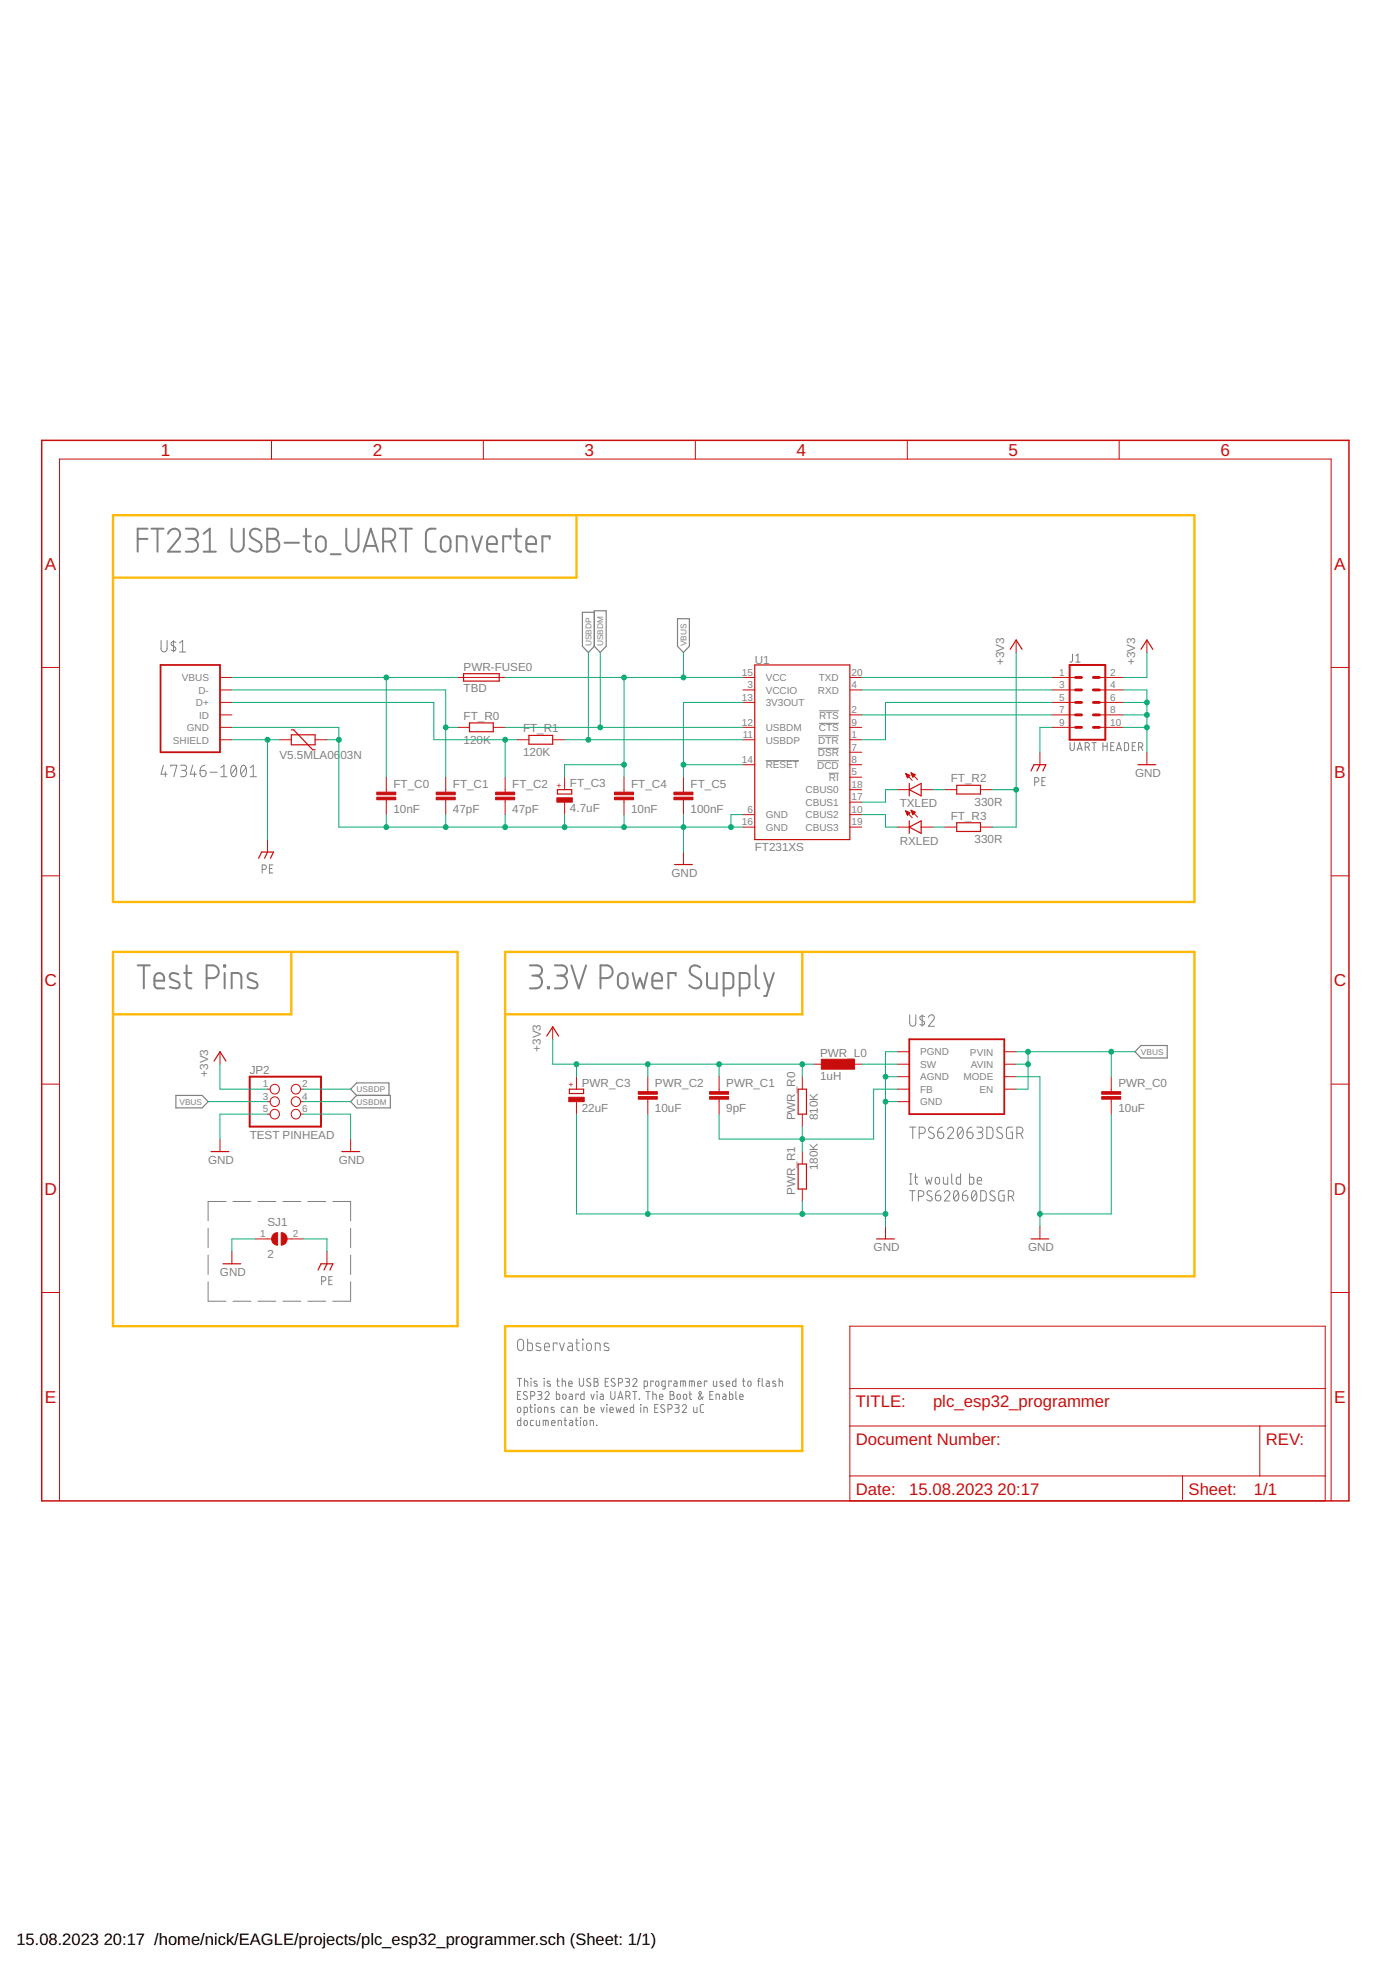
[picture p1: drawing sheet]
<svg xmlns="http://www.w3.org/2000/svg" width="297mm" height="420mm" viewBox="0 0 297 420" stroke-linecap="round" stroke-linejoin="round" font-family="sans-serif">
<g fill="none" stroke="#808080" stroke-width=".21">
<path d="M34.4 136.9v1.7a.65 .65 0 0 0 .7 .7 .65 .65 0 0 0 .6-.7v-1.7M37.1 136.9v2.4M37.6 137.3a.54 .54 0 0 0-.7-.2 .54 .54 0 0 0-.3 .7l.8 .5 .2 .4-.3 .4-.7-.2M38.4 137.4l.6-.5v2.4M38.4 139.3h1.3M229.2 139.8v1.5l-.5 .2M174.8 159.9h4.5M174.9 157.2h4.4M175 154.6h4.3M175 151.9h4.3M228.7 158.7v1.3a.46 .46 0 0 0 .4 .4 .46 .46 0 0 0 .5-.4v-1.3M229.9 141.5h.9"/>
<path d="M229.9 140.2l.5-.4v1.7M230.3 160h.8M231.9 159.7h.4a.48 .48 0 0 0 .5-.5 .48 .48 0 0 0-.5-.5h-.4v1.7M232.5 159.7l.3 .7M233.3 158.7h1M233.8 158.7v1.7M235.7 158.7v1.7M235.7 159.5h.9M236.6 158.7v1.7M237.4 159.5h.5M238.1 158.7h-.7v1.7h.7M238.7 160h.8"/>
<path d="M240.3 158.7h.6l.3 .3v1.1l-.3 .3h-.6zM242 159.5h.5M242.7 158.7h-.7v1.7h.7M243.3 159.7h.5a.48 .48 0 0 0 .4-.5 .48 .48 0 0 0-.4-.5h-.5v1.7M243.9 159.7l.3 .7M34.9 163.5l-.5 2h1.3M35.3 164.9v1.1M36.5 163.8v-.3h1.3l-.7 2.5M38.6 163.5h.8a.55 .55 0 0 1 .5 .6 .55 .55 0 0 1-.5 .5h-.6M39.2 164.6a.68 .68 0 0 1 .7 .7 .68 .68 0 0 1-.7 .7h-.6M41.2 163.5l-.5 2h1.3M41.6 164.9v1.1"/>
<path d="M42.8 164.6h.7a.67 .67 0 0 1 .6 .8 .67 .67 0 0 1-.7 .6 .67 .67 0 0 1-.6-.7zM43.8 163.5l-.7 .4-.3 .7M44.9 165h1.5M47.2 166h1.3M47.2 164.1l.7-.6v2.5M49.6 163.7a.53 .53 0 0 1 .6-.1 .53 .53 0 0 1 .3 .6 1.42 1.42 0 0 1-.5 1.8 1.49 1.49 0 0 1-.4-2.3zM50.5 164.1l-1.1 1.4M51.6 163.7a.55 .55 0 0 1 .7-.1 .55 .55 0 0 1 .3 .6 1.4 1.4 0 0 1-.6 1.8 1.54 1.54 0 0 1-.4-2.3zM52.6 164.1l-1.1 1.4M53.5 166h1.3M53.5 164.1l.6-.6v2.5M163.6 162.6h7.2"/>
<path d="M174.6 162.6h4.7M177.1 165.2h2.2M221.1 167.1h.5a.48 .48 0 0 0 .4-.4 .48 .48 0 0 0-.4-.5h-.5v1.7M222.7 166.9h.5M223.4 166.2h-.7v1.7h.7M230.2 160.4l.5-1.7 .6 1.7M238.6 160.4l.5-1.7 .5 1.7M56 185.8h.5a.48 .48 0 0 0 .4-.5 .48 .48 0 0 0-.4-.5h-.5v1.8M57.6 185.6h.5M58.3 184.8h-.7v1.8h.7M194.4 216.9v1.8a.66 .66 0 0 0 .7 .6 .66 .66 0 0 0 .6-.6v-1.8M197.1 216.9v2.4"/>
<path d="M197.6 217.3a.54 .54 0 0 0-.7-.2 .54 .54 0 0 0-.3 .7l.9 .6a.54 .54 0 0 1-.2 .7 .54 .54 0 0 1-.7-.2M198.4 217.4a.65 .65 0 0 1 .9-.5 .65 .65 0 0 1 .2 1.1l-1.1 1.3h1.3M48.3 256.8h-3.8v4.1M49.8 256.8h3.8M55.1 256.8h3.8M60.5 256.8h3.8M65.8 256.8h3.8M71.1 256.8h3.8v4.1M194.4 253.1h.5M194.4 250.9h.5M194.4 254.5h1.2M194.4 240.9h1.3"/>
<path d="M194.6 250.9v2.2M195 254.5v2.2M195.1 240.9v2.4M195.4 251.6h.7M195.6 250.9v1.8l.1 .3 .4 .1M196.3 255.7h.5a.61 .61 0 0 0 .6-.6 .61 .61 0 0 0-.6-.6h-.5v2.2M196.4 242.2h.7a.68 .68 0 0 0 .6-.6 .68 .68 0 0 0-.6-.7h-.7v2.4M197.8 251.6l.3 1.5 .4-1 .3 1 .4-1.5M199.1 254.6a.54 .54 0 0 0-.8 0 .54 .54 0 0 0 0 .8l.7 .4a.54 .54 0 0 1 .1 .8 .54 .54 0 0 1-.9-.1l-.2-.1M199.5 241.1a.6 .6 0 0 0-.9-.1 .6 .6 0 0 0 .1 .9l.7 .4a.6 .6 0 0 1 .1 .9 .6 .6 0 0 1-.9 0l-.2-.2M199.9 255.4h.7a.6 .6 0 0 1 .5 .7 .6 .6 0 0 1-.6 .5 .6 .6 0 0 1-.6-.5zM200 251.7l.3-.1a.85 .85 0 0 1 .2 1.4h-.3l-.3-.2v-.7z"/>
<path d="M200.4 242h.8a.67 .67 0 0 1 .5 .7 .67 .67 0 0 1-.7 .6 .67 .67 0 0 1-.6-.7zM200.8 254.5l-.6 .2-.3 .7M201.4 240.9l-.7 .3-.3 .8M201.6 251.6v1.2l.3 .3h.6v-1.5M201.8 255a.59 .59 0 0 1 .9-.5 .59 .59 0 0 1 .1 .9l-1 1.3h1.2M202.5 241.4a.65 .65 0 0 1 .9-.5 .65 .65 0 0 1 .2 1.1l-1.1 1.3h1.3M203.4 250.9v1.8l.1 .3 .2 .1M204 254.6l.2-.1a.92 .92 0 0 1 .7 1.3l-.1 .3a.51 .51 0 0 1-.5 .6 .51 .51 0 0 1-.5-.6v-.8zM204.8 255l-.9 1.2M204.8 241.1a.55 .55 0 0 1 .7-.2 .55 .55 0 0 1 .3 .6 1.44 1.44 0 0 1-.6 1.8 1.53 1.53 0 0 1-.4-2.2zM205.3 250.9v2.2l-.7-.1-.3-.3 .1-.9 .3-.2h.6M205.7 255.4h.7a.6 .6 0 0 1 .5 .7 .6 .6 0 0 1-.6 .5 .6 .6 0 0 1-.6-.5z"/>
<path d="M205.7 241.4l-1 1.4M206.6 254.5l-.6 .2-.3 .7M206.7 242h.7a.66 .66 0 0 1 .6 .7 .66 .66 0 0 1-.7 .6 .66 .66 0 0 1-.6-.7zM207.2 250.9v2.2l.7-.1 .2-.3v-.9l-.3-.2h-.6M207.7 240.9l-.8 .3-.2 .8M207.9 254.6l.1-.1a.94 .94 0 0 1 .7 1.3v.3a.51 .51 0 0 1-.5 .6 .51 .51 0 0 1-.5-.6l-.1-.8zM208.6 255l-.9 1.2M208.7 240.9h.8a.54 .54 0 0 1 .5 .5 .54 .54 0 0 1-.5 .6h-.5M208.8 252.3h1a.49 .49 0 0 0-.4-.7 .49 .49 0 0 0-.6 .5l.1 .9 .9 .1M209.4 242a.69 .69 0 0 1 .6 .6 .69 .69 0 0 1-.6 .7h-.7M209.6 254.5h.7l.4 .4 .1 1.2-.5 .5-.7 .1zM210.9 240.9h.9l.4 .4v1.5l-.4 .5h-.9z"/>
<path d="M212.6 254.6a.54 .54 0 0 0-.9-.1 .54 .54 0 0 0 .1 .9l.6 .4a.54 .54 0 0 1 .1 .8 .54 .54 0 0 1-.8-.1l-.2-.1M214.1 241.1a.6 .6 0 0 0-.9-.1 .6 .6 0 0 0 .1 .9l.7 .4a.6 .6 0 0 1 .1 .9 .6 .6 0 0 1-.9 0l-.2-.2M214.6 254.5h-.9l-.2 .3-.1 1.4 .3 .4 .9 .1v-1.3h-.4M215.5 255.7h.6a.61 .61 0 0 0 .6-.6 .61 .61 0 0 0-.6-.6h-.6v2.2M216.2 255.7l.4 1M216.4 240.9h-.8a.51 .51 0 0 0-.5 .5v1.4l.2 .4 1.1 .1v-1.3h-.4M217.3 242.2h.7a.68 .68 0 0 0 .6-.6 .68 .68 0 0 0-.6-.7h-.7v2.4M218.1 242.2l.5 1.1M44.5 262.5v4.1M44.5 268.2v4.2M44.5 273.9v4.2h3.8M49.8 278.1h3.8"/>
<path d="M55.1 278.1h3.8M60.5 278.1h3.8M65.8 278.1h3.8M68.7 273.8h.5a.48 .48 0 0 0 .4-.5 .48 .48 0 0 0-.4-.5h-.5v1.8M70.3 273.6h.5M71 272.8h-.7v1.8h.7M74.9 273.9v4.2h-3.8M74.9 262.5v4.1M74.9 268.2v4.2M110.6 294.6h.9M110.6 298.1h.5M110.7 286.5a.64 .64 0 0 1 .8-.3 .64 .64 0 0 1 .4 .7v1.1a.65 .65 0 0 1-.7 .6 .65 .65 0 0 1-.6-.6z"/>
<path d="M111 294.6v1.7M111.3 297.4h-.7v1.7h.7M112.1 295.1l.7 .2v1M112.1 294.6v1.7M112.6 297.5a.42 .42 0 0 0-.6 0 .42 .42 0 0 0 0 .6l.5 .3a.45 .45 0 0 1 0 .7 .45 .45 0 0 1-.7-.2M112.8 286.2v2.4h.7l.3-.4-.1-.9-.2-.3h-.7M113.4 298.3h.5a.48 .48 0 0 0 .4-.5 .48 .48 0 0 0-.4-.4h-.5v1.7M113.4 294.6l.1 .1zM113.5 295.1v1.2M114.7 295.2h-.5l-.1 .2 .7 .5v.2l-.2 .2-.5-.1M114.9 297.4h.5a.38 .38 0 0 1 .4 .4 .38 .38 0 0 1-.4 .3h-.3M115.3 298.1a.48 .48 0 0 1 .5 .5 .48 .48 0 0 1-.5 .5h-.4"/>
<path d="M115.5 287.1l-.6-.1-.4 .3 .1 .3 .9 .5v.4a.82 .82 0 0 1-.9 0M116.2 294.6l.1 .1zM116.3 295.1v1.2M116.4 287.8h1a.55 .55 0 0 0-.3-.8 .55 .55 0 0 0-.7 .6l.1 .9 .9 .1M116.5 297.8a.45 .45 0 0 1 .6-.4 .45 .45 0 0 1 .1 .7l-.7 1h.8M117.5 295.2h-.5l-.1 .2 .7 .5v.2l-.2 .2-.5-.1M118.9 297.4v1.7l.6-.1 .1-.2-.1-.8-.6-.1M119 295.1h.5M119 287.3v-.3h-.8v1.6M119.1 294.6l.1 1.5 .3 .2M119.6 287l.5 1.6 .5-1.6M120.1 295.1l.7 .2 .1 1"/>
<path d="M120.1 294.6v1.7M120.4 298h.5l.1 .7a.36 .36 0 0 1-.4 .4 .36 .36 0 0 1-.4-.4zM121.4 287h.7l.2 .4v1.2h-.5a.48 .48 0 0 1-.5-.4 .48 .48 0 0 1 .5-.5h.5M121.5 295.7h.8a.39 .39 0 0 0-.3-.5 .39 .39 0 0 0-.5 .3l.1 .7 .7 .1M121.7 297.9l.5 .1 .1 .2v.9l-.5-.1-.2-.2 .1-.3 .6-.1M123 287h.8M123.3 286.2v2l.1 .3 .4 .1M123.6 298.1v-.2h-.5v1.2M123.8 294.6v1.2a.46 .46 0 0 0 .5 .5 .46 .46 0 0 0 .4-.5v-1.2M124.5 286.2l.1 .1zM124.5 287v1.6M124.8 297.4v1.7h-.6l-.1-.3 .1-.8 .6-.1"/>
<path d="M125.5 287.2l.4-.2a.93 .93 0 0 1 0 1.6h-.3l-.2-.3zM126.2 294.7a.42 .42 0 0 0-.7 0 .42 .42 0 0 0 .1 .6l.5 .3a.44 .44 0 0 1-.1 .7 .44 .44 0 0 1-.6-.3M126.3 297.9l.3 1.2 .4-1.2M127 294.6h.4a.38 .38 0 0 1 .4 .4 .38 .38 0 0 1-.4 .3 .48 .48 0 0 1 .4 .5 .48 .48 0 0 1-.4 .5h-.4zM127 295.3h.4M127.2 288.6v-1.6h.8l.2 .3v1.3M127.6 297.4v.1zM127.6 297.9v1.2M128.3 297.9l.5 .1 .1 .2v.9l-.5-.1-.2-.2 .1-.3 .6-.1M129.3 295.3h.6M130 287.1h-.7l-.2 .4 1 .6v.4l-.3 .1-.7-.1M130 294.6h-.7v1.7h.7"/>
<path d="M130.5 297.4v1.2a.46 .46 0 0 0 .5 .5 .46 .46 0 0 0 .4-.5v-1.2M131.4 294.7a.41 .41 0 0 0-.7 0 .41 .41 0 0 0 .1 .6l.5 .3a.45 .45 0 0 1 0 .7 .45 .45 0 0 1-.7-.3M132 299.1l.6-1.7 .5 1.7M132.2 295.5h.4a.48 .48 0 0 0 .5-.4 .48 .48 0 0 0-.5-.5h-.4v1.7M132.2 298.7h.8M133.6 294.6h.6a.38 .38 0 0 1 .4 .4 .38 .38 0 0 1-.4 .3h-.4M133.8 298.3h.4a.48 .48 0 0 0 .5-.5 .48 .48 0 0 0-.5-.4h-.4v1.7M134.1 295.3a.48 .48 0 0 1 .5 .5 .48 .48 0 0 1-.5 .5h-.5M134.3 298.3l.4 .8M135.2 295a.46 .46 0 0 1 .7-.4 .46 .46 0 0 1 .1 .7l-.8 1h.9M135.2 297.4h.9M135.7 297.4v1.7"/>
<path d="M136.6 299l.1 .1zM137.6 296.3l.7-.1 .1-.8-.2-.2-.6-.1v1.7M138 297.4h.9M138.5 297.4v1.7M139.5 297.9l.7 .2 .1 1M139.5 297.4v1.7M139.6 295.3v-.2h-.5v1.2M140.2 295.3h.5l.1 .6a.36 .36 0 0 1-.3 .4 .36 .36 0 0 1-.4-.4zM140.9 298.5h.7a.38 .38 0 0 0-.2-.5 .38 .38 0 0 0-.5 .3l.1 .7 .6 .1M142.2 296.3h-.6l-.1-.2-.1-.7 .2-.2 .6-.1v1.5l-.2 .2h-.5M143.2 297.4h.5a.38 .38 0 0 1 .3 .4 .38 .38 0 0 1-.3 .3 .48 .48 0 0 1 .4 .5 .48 .48 0 0 1-.4 .5h-.5zM143.2 298.1h.5"/>
<path d="M143.5 295.3v-.2h-.6v1.2M144 295.1l.5 .1 .2 .2v.9l-.6-.1-.1-.2v-.3l.7-.1M144.8 298h.4a.66 .66 0 0 1-.2 1.1l-.3-.2zM145.4 296.3v-1.2l1 .1 .1 1.1M146 295.1v1.2M146.1 298h.4a.66 .66 0 0 1-.1 1.1l-.4-.2zM147.3 297.9h.5M147.3 296.3v-1.2l1 .1 .1 1.1M147.4 297.4v1.5l.4 .2M147.8 295.1v1.2M149.1 295.7h.7a.39 .39 0 0 0-.2-.5 .39 .39 0 0 0-.5 .3l.1 .7 .6 .1M150.3 298.5l-.7 .5a.27 .27 0 0 1-.3 0 .27 .27 0 0 1 0-.3l.5-.9a.27 .27 0 0 0-.2-.4 .27 .27 0 0 0-.2 .4l.8 1.3"/>
<path d="M151.1 295.3v-.2h-.6v1.2M151.7 298.1h.5M152.4 297.4h-.7v1.7h.7M152.4 295.1l.1 1 .2 .2h.5v-1.2M153 299.1v-1.2l.7 .2v1M154.5 295.2h-.6l-.1 .2 .7 .5 .1 .2-.3 .2-.5-.1M154.5 297.9l.5 .1 .1 .2v.9l-.5-.1-.2-.2 .1-.3 .6-.1M155.2 295.7h.7a.39 .39 0 0 0-.2-.5 .39 .39 0 0 0-.5 .3l.1 .7 .6 .1M155.9 297.4v1.7l.6-.1 .1-.2v-.7l-.2-.1-.5-.1M157.2 297.4v1.4l.3 .3M157.3 294.6v1.7h-.6l-.2-.3 .1-.7 .1-.1 .6-.1M158.1 298.5h.7a.38 .38 0 0 0-.2-.5 .38 .38 0 0 0-.5 .3v.7l.7 .1"/>
<path d="M158.7 295.1h.5M158.9 294.6v1.5l.3 .2M159.9 295.3l.4-.1a.66 .66 0 0 1-.2 1.1l-.3-.3zM161.9 295.1h.5M162.4 294.6l-.3 .1v1.6M162.9 294.6v1.4l.3 .3M163.8 295.1l.5 .1 .1 1.1-.7-.1v-.5l.7-.1M165.7 295.2h-.5l-.1 .2 .7 .5v.2l-.2 .2-.5-.1M166.5 295.1l.7 .2v1M166.5 294.6v1.7M110.7 300.9l.2-.2 .3 .2 .1 .6a.36 .36 0 0 1-.4 .4 .36 .36 0 0 1-.3-.4zM111.3 303v1.7h-.6l-.1-.3v-.7l.1-.1h.6"/>
<path d="M112 301.9h.5l.2-.2v-.7l-.1-.2-.6-.1v1.8M112.1 303.7l.3-.1a.63 .63 0 0 1 .1 1.1h-.3l-.2-.3zM113.2 300.7h.5M113.4 300.2v1.5l.3 .2M114 303.6h-.5l-.2 .2 .1 .8 .6 .1M114.3 300.2l.1 .1zM114.3 300.7v1.2M114.6 303.6v.9l.3 .2h.4v-1.1M115.1 300.9l.2-.2 .3 .2 .1 .6a.36 .36 0 0 1-.4 .4 .36 .36 0 0 1-.3-.4zM116.1 304.7v-1.1h1l.1 1.1M116.4 301.9v-1.2l.6 .2 .1 1M116.6 303.6v1.1"/>
<path d="M117.9 304.1h.7a.38 .38 0 0 0-.3-.5 .38 .38 0 0 0-.4 .3v.7l.7 .1M118.4 300.8l-.4-.1-.2 .3 .6 .5 .1 .3-.2 .1-.5-.1M119.3 304.7v-1.1l.7 .1v1M120.6 303.6h.5M120.6 300.7l-.5 .1-.1 .2v.7l.6 .2M120.7 303l.1 1.5 .3 .2M121.2 300.7l.5 .1 .2 .2v.9h-.6l-.2-.3 .1-.3 .7-.1M121.8 303.6h.4l.2 .2v.9h-.5l-.2-.3v-.3l.7-.1M122.6 301.9v-1.2l.7 .2v1M123 303.6h.5M123.1 303v1.5l.4 .2M124 303l.1 .1z"/>
<path d="M124.1 303.6v1.1M124.8 303.7l.3-.1a.64 .64 0 0 1 .1 1.1h-.3l-.2-.3zM124.9 300.2v1.7l.6-.1 .1-.9-.1-.1-.6-.1M126.1 304.7v-1.1l.7 .1v1M126.3 301.3h.7a.38 .38 0 0 0-.3-.5 .38 .38 0 0 0-.4 .3v.7l.7 .1M127.5 304.6l.1 .1zM128.4 300.7l.4 1.2 .3-1.2M129.6 300.2l.1 .1zM129.7 300.7v1.2M130.3 301.3h.7a.38 .38 0 0 0-.2-.5 .38 .38 0 0 0-.5 .3l.1 .7 .6 .1M131.6 300.7l.3 1.2 .3-.8 .3 .8 .2-1.2M133.3 301.3h.7a.38 .38 0 0 0-.2-.5 .38 .38 0 0 0-.5 .3l.1 .7 .6 .1"/>
<path d="M135.4 300.2v1.7h-.5l-.2-.3v-.7l.2-.1 .5-.1M136.9 300.2l.1 .1zM136.9 300.7v1.2M137.6 301.9v-1.2l.7 .2v1M139.9 300.9h.6M140.6 300.2h-.7v1.7h.7M142 300.3l-.4-.1-.4 .3 .1 .3 .6 .4a.45 .45 0 0 1-.1 .7 .45 .45 0 0 1-.6-.3M142.7 301.1h.5a.48 .48 0 0 0 .5-.5 .48 .48 0 0 0-.5-.4h-.5v1.7M144.2 300.2h.6a.38 .38 0 0 1 .3 .3 .38 .38 0 0 1-.3 .4h-.4M144.7 300.9a.48 .48 0 0 1 .4 .5 .48 .48 0 0 1-.4 .5h-.5M145.8 300.5a.46 .46 0 0 1 .6-.3 .46 .46 0 0 1 .2 .7l-.8 1h.9M148.2 300.7l.1 1 .2 .2h.4v-1.2"/>
<path d="M150.4 300.2h-.5l-.3 .3 .1 1.1 .2 .3h.5"/>
</g>
<g fill="none" stroke="#808080" stroke-width=".42">
<path d="M29.4 115.2h2.1M31.5 113h-2.1v4.9M32.4 113h2.5M33.7 113v4.9M35.9 114.1a1.31 1.31 0 0 1 1.9-1 1.31 1.31 0 0 1 .3 2.1l-2.2 2.7h2.6M39.7 113h1.6a1.09 1.09 0 0 1 1 1.1 1.09 1.09 0 0 1-1 1.1h-1.1M41 115.2a1.37 1.37 0 0 1 1.3 1.3 1.37 1.37 0 0 1-1.3 1.4h-1.3M43.5 117.9h2.6M43.5 114.1l1.3-1.1v4.9M49.5 113v3.5a1.3 1.3 0 0 0 1.3 1.4 1.3 1.3 0 0 0 1.3-1.4v-3.5M55.6 113.4a1.24 1.24 0 0 0-1.4-.4 1.24 1.24 0 0 0-.7 1.4l.5 .6 1.4 .8a1.13 1.13 0 0 1 .3 1.6 1.13 1.13 0 0 1-1.5 .4l-.9-.6M57.1 113h1.3a1.09 1.09 0 0 1 1 1.1 1.09 1.09 0 0 1-1 1.1 1.37 1.37 0 0 1 1.3 1.3 1.37 1.37 0 0 1-1.3 1.4h-1.3z"/>
<path d="M57.1 115.2h1.3M60.8 116h3.1M64.9 114.6h1.5M65.4 113v4.3l.4 .5 .6 .1M67.8 114.9a1.04 1.04 0 0 1 1.2-.2 1.04 1.04 0 0 1 .6 1 2.03 2.03 0 0 1-.3 1.9 1.03 1.03 0 0 1-1.2 .2 1.03 1.03 0 0 1-.6-1 1.97 1.97 0 0 1 .3-1.9zM70.7 118.4h2.1M74 113v3.5a1.3 1.3 0 0 0 1.3 1.4 1.3 1.3 0 0 0 1.3-1.4v-3.5M77.7 117.9l1.5-4.9 1.6 4.9M78.1 116.7h2.3M81.9 115.7a2.42 2.42 0 0 0 2.1-.3 1.38 1.38 0 0 0 .4-1.5 1.38 1.38 0 0 0-1.2-.9h-1.3v4.9M83.4 115.7l1.1 2.2M85.4 113h2.6"/>
<path d="M86.7 113v4.9M93.1 113a1.88 1.88 0 0 0-1.8 .3l-.3 .8v2.7l.3 .8a1.88 1.88 0 0 0 1.8 .3M94.5 114.9a1.03 1.03 0 0 1 1.2-.2 1.03 1.03 0 0 1 .6 1 1.97 1.97 0 0 1-.3 1.9 1.04 1.04 0 0 1-1.2 .2 1.04 1.04 0 0 1-.6-1 2.03 2.03 0 0 1 .3-1.9zM97.6 117.9v-3.3h1.3l.6 .3 .2 .5v2.5M100.9 114.6l1.1 3.3 1-3.3M104.1 116.3h2.1a1.15 1.15 0 0 0-.3-1.3 1.15 1.15 0 0 0-1.3-.2l-.5 .6 .1 2.1 .5 .4h1.5M109.1 115.2v-.6h-1.6v3.3M109.8 114.6h1.6M110.3 113l.1 4.3 .3 .5 .7 .1M112.5 116.3h2.1a1.15 1.15 0 0 0-.3-1.3 1.15 1.15 0 0 0-1.3-.2l-.5 .6 .1 2.1 .5 .4h1.5M117.5 115.2v-.6h-1.6v3.3M29.4 206.3h2.6"/>
<path d="M30.7 206.3v4.9M33 209.6h2.1a1.13 1.13 0 0 0-.4-1.4 1.13 1.13 0 0 0-1.4 .1l-.3 .7 .1 1.8 .5 .4h1.5M38.1 208.2l-.4-.1a.9 .9 0 0 0-.9-.2 .9 .9 0 0 0-.5 .9l.4 .5 1.3 .6a.7 .7 0 0 1 .4 .7 .7 .7 0 0 1-.7 .6l-1.4-.3M39.3 207.9h1.6M39.9 206.3v4.3l.4 .5 .6 .1M44.2 209a2.42 2.42 0 0 0 2.1-.3 1.38 1.38 0 0 0 .4-1.5 1.38 1.38 0 0 0-1.3-.9h-1.2v4.9M47.9 206.3h.2v.3h-.2zM48 207.9v3.3M49.5 211.2v-3.3h1.3l.7 .5 .1 2.8M54.7 208.2l-.3-.1a.9 .9 0 0 0-1-.2 .9 .9 0 0 0-.5 .9l.4 .5 1.3 .6a.7 .7 0 0 1 .4 .7 .7 .7 0 0 1-.6 .6l-1.5-.3M113.2 206.3h1.6a1.09 1.09 0 0 1 1 1.1 1.09 1.09 0 0 1-1 1.1h-1.1M114.5 208.5a1.37 1.37 0 0 1 1.3 1.4 1.37 1.37 0 0 1-1.3 1.3h-1.3"/>
<path d="M117.1 210.9h.2v.3h-.2zM118.6 206.3h1.5a1.09 1.09 0 0 1 1.1 1.1 1.09 1.09 0 0 1-1.1 1.1h-1M119.9 208.5a1.37 1.37 0 0 1 1.3 1.4 1.37 1.37 0 0 1-1.3 1.3h-1.3M122.1 206.3l1.6 4.9 1.5-4.9M128.3 209a2.42 2.42 0 0 0 2.2-.3 1.38 1.38 0 0 0 .4-1.5 1.38 1.38 0 0 0-1.3-.9h-1.3v4.9M132.3 208.3a1.04 1.04 0 0 1 1.2-.3 1.04 1.04 0 0 1 .6 1 2.17 2.17 0 0 1-.3 1.9 1.04 1.04 0 0 1-1.1 .2 1.04 1.04 0 0 1-.7-1 2.25 2.25 0 0 1 .3-1.8zM135.2 207.9l.8 3.3 .8-2.2 .7 2.2 .8-3.3M139.4 209.6h2.1a1.13 1.13 0 0 0-.4-1.4 1.13 1.13 0 0 0-1.4 .1 2.55 2.55 0 0 0-.3 2.1l.1 .4 .5 .4h1.5M144.4 208.5v-.6h-1.6v3.3M149.6 206.7a1.24 1.24 0 0 0-1.5-.3 1.24 1.24 0 0 0-.7 1.3l.5 .7 1.5 .8a1.18 1.18 0 0 1 .2 1.7 1.18 1.18 0 0 1-1.8 .1l-.5-.5M151.1 207.9v2.7l.4 .5 .4 .1h1.3v-3.3M154.6 211.2h1.5l.5-.4 .1-2-.1-.4-.3-.3-1.7-.2v5"/>
<path d="M158.1 211.2h1.5l.4-.4 .1-2-.1-.4-.3-.3-1.6-.2v5M161.5 206.3v4.3l.2 .4 .6 .2M163.3 207.9l1 3.3M165.4 207.9l-1.6 5h-.5"/>
</g>
<path d="M127 130.5h2.5v7.6l-1.2 1.3-1.3-1.3zM127 130.9h-2.5v7.2l1.2 1.3 1.3-1.3M144.8 132.2h2.5v5.9l-1.3 1.3-1.2-1.3zM37.6 234.1h5.6l1.3 1.3-1.3 1.4h-5.6zM76.2 234.1h7.2v2.7h-7.2l-1.3-1.4zM76.2 234.1l-1.3-1.3 1.3-1.4h6.9v2.7M243.8 223.4h5.6v2.7h-5.6l-1.3-1.3z" fill="none" stroke="#808080" stroke-width=".25"/>
<path d="M8.9 94.1h279.4v226.7h-279.4z" fill="none" stroke="#c90d0c" stroke-width=".32"/>
<g fill="none" stroke="#c90d0c" stroke-width=".21">
<path d="M58 94.1v4M103.3 94.1v4M148.6 94.1v4M193.9 94.1v4M239.2 94.1v4M217.1 136.8v2.6M245.1 136.8v2.6M8.9 142.6h3.8M47 144.8h2.6M47 147.4h2.6M47 150.1h2.6M47 155.4h2.6"/>
<path d="M47 158.1h2.6M47 152.8h2.6M59.7 158.1h2.6M67.3 158.1h2.6M97.8 144.8h10.1M97.8 155.4h2.5M105.4 155.4h2.5M110.5 158.1h2.5M118.1 158.1h2.5M158.7 144.8h2.6M158.7 147.4h2.6M158.7 150.1h2.6"/>
<path d="M158.7 155.4h2.6M158.7 158.1h2.6M181.6 144.8h2.5M181.6 147.4h2.5M181.6 155.4h2.5M181.6 158.1h2.5M181.6 152.8h2.5M224.8 144.8h5M224.8 147.4h5M224.8 150.1h5M224.8 155.4h5M224.8 152.8h5"/>
<path d="M234.9 144.8h5.1M234.9 147.4h5.1M234.9 150.1h5.1M234.9 155.4h5.1M234.9 152.8h5.1M284.5 142.6h3.8M57.2 179.4v2.7M82.5 166.1v3.2M82.5 170.9v3.2M95.2 166.1v3.2M95.2 170.9v3.2M107.9 166.1v3.2"/>
<path d="M107.9 170.9v3.2M120.6 166.1v2.7M120.6 171.4v2.7M133.3 166.1v3.2M133.3 170.9v3.2M146 166.1v3.2M146 170.9v3.2M158.7 163.4h2.6M158.7 174.1h2.6M158.7 176.8h2.6M181.6 163.4h2.5M181.6 174.1h2.5"/>
<path d="M181.6 176.8h2.5M181.6 171.4h2.5M181.6 168.8h2.5M181.6 166.1h2.5M181.6 160.8h2.5M191.8 176.8h2.5M191.8 168.8h2.5M193.5 165.3l1.4 1.5M193.5 165.3l.9 .4M193.5 165.3l.4 .9 .5-.5M193.5 173.3l1.4 1.5M193.5 173.3h.1"/>
<path d="M193.5 173.3l.9 .4-.5 .5zM193.6 165.4h.1M193.6 165.5h.3M193.6 173.5h.3M193.7 165.6h.5M193.7 173.6h.5M193.7 173.7h.7M193.7 165.7h.7M193.8 165.9h.5M193.8 173.8h.5M193.8 174h.4M193.8 166h.4"/>
<path d="M193.9 174.1h.2M193.9 166.1h.1M193.9 174.2h.1M194.7 165.2l1.4 1.4M194.7 165.2l.9 .4-.5 .5zM194.7 173.2l1.4 1.4M194.7 173.2l.9 .4-.5 .5M194.7 173.2l.4 .9M194.7 173.2h.1M194.7 165.2h.1M194.8 165.4h.3M194.8 173.3h.3"/>
<path d="M194.8 173.5h.5M194.8 165.5h.6M194.9 165.6h.6M194.9 173.6h.7M194.9 165.7h.5M194.9 173.7h.5M194.9 173.8h.4M195 165.9h.3M195 166h.2M195 174h.2M195.1 174.1h.1M196.8 176.8h2.6"/>
<path d="M196.8 168.8h2.6M201.9 176.8h2.5M201.9 168.8h2.5M209.5 176.8h2.6M209.5 168.8h2.6M222.2 160.8v2.6M245.1 160.8v2.6M8.9 187.2h3.8M146 182.1v2.7M284.5 187.2h3.8M118.1 219.4v2.7M8.9 231.7h3.8"/>
<path d="M47 224.8v2.6M57.2 232.8h.5M57.2 235.4h.5M57.2 238.1h.5M64.2 232.8h.6M64.2 235.4h.6M64.2 238.1h.6M123.2 230.1v2.7M123.2 235.4v2.7M138.4 230.1v3.2M138.4 234.9v3.2M153.7 230.1v3.2"/>
<path d="M153.7 234.9v3.2M171.4 230.1v2.7M171.4 238.1v2.7M174 227.4h2.5M181.6 227.4h2.5M191.8 224.8h2.5M191.8 227.4h2.5M191.8 230.1h2.5M191.8 232.8h2.5M191.8 235.4h2.5M214.6 224.8h2.5M214.6 227.4h2.5"/>
<path d="M214.6 230.1h2.5M214.6 232.8h2.5M237.5 230.1v3.2M237.5 234.9v3.2M284.5 231.7h3.8M47 243.4v2.7M74.9 243.4v2.7M171.4 246.1v2.7M171.4 254.1v2.7M8.9 276.2h3.8M49.6 267.4v2.7M54.6 264.8h3.5"/>
<path d="M61.4 264.8h3.4M69.9 267.4v2.7M189.2 262.1v2.7M222.2 262.1v2.7M284.5 276.2h3.8M181.6 283.4h101.6v37.4h-101.6zM181.6 296.8h101.6M181.6 304.8h101.6M181.6 315.4h101.6M252.7 315.4v5.4M269.2 304.8v10.6M12.7 320.8v-222.7h271.8v222.7"/>
<circle cx="58.7" cy="235.4" r="1.01"/>
<circle cx="58.7" cy="232.8" r="1.01"/>
<circle cx="58.7" cy="238.1" r="1.01"/>
<circle cx="63.2" cy="235.4" r="1.01"/>
<circle cx="63.2" cy="232.8" r="1.01"/>
<circle cx="63.2" cy="238.1" r="1.01"/>
</g>
<g fill="none" stroke="#c90d0c" stroke-width=".25">
<path d="M215.9 138.8l1.2-2 1.3 2M243.8 138.8l1.3-2 1.3 2M62.3 157h5v2.2h-5zM62.3 156h.5l4 4.2h.5M99.1 144h7.6v1.6h-7.6zM100.3 154.5h5.1v1.9h-5.1zM113 157.2h5.1v1.8h-5.1zM161.3 142.1h20.3v37.3h-20.3zM119.1 168.8h3.1v.9h-3.1zM194.3 168.8l2.5-1.4v2.7zM194.3 167.4v2.7M194.3 175.4v2.7"/>
<path d="M194.3 176.8l2.5-1.4v2.7zM204.4 167.8h5.1v1.9h-5.1zM204.4 175.8h5.1v1.9h-5.1zM220.3 164.8l.7-1.4h2.5l-.6 1.4M222.2 163.4l-.6 1.4M243.2 163.4h3.8M55.3 183.4l.6-1.3h2.5l-.6 1.3M57.2 182.1l-.7 1.3M144.1 184.8h3.9M45.7 226.8l1.3-2 1.3 2M116.8 221.4l1.3-2 1.3 2M121.7 232.8h3v.9h-3z"/>
<path d="M170.6 232.8h1.7v5.3h-1.7zM45.1 246.1h3.8M73 246.1h3.8M170.6 248.8h1.7v5.3h-1.7zM47.6 270.1h3.9M68 271.4l.6-1.3h2.5l-.6 1.3M69.9 270.1l-.7 1.3M187.3 264.8h3.8M220.3 264.8h3.8"/>
</g>
<path d="M228.6 142.1h7.6v16h-7.6zM53.4 230.1h15.2v10.7h-15.2z" fill="none" stroke="#c90d0c" stroke-width=".42"/>
<path d="M229.8 150.1h1.3M229.8 152.8h1.3M229.8 155.4h1.3M229.8 144.8h1.3M229.8 147.4h1.3M233.7 150.1h1.2M233.7 152.8h1.2M233.7 155.4h1.2M233.7 144.8h1.2M233.7 147.4h1.2" fill="none" stroke="#c90d0c" stroke-width=".61"/>
<path d="M34.3 142.1h12.7v18.7h-12.7zM194.3 222.1h20.3v16h-20.3z" fill="none" stroke="#c90d0c" stroke-width=".38"/>
<g fill="#c90d0c" stroke="#c90d0c" stroke-width=".21">
<path d="M93.2 170.4h4.1v.5h-4.1z"/>
<path d="M93.2 169.3h4.1v.5h-4.1z"/>
<path d="M105.9 170.4h4.1v.5h-4.1z"/>
<path d="M105.9 169.3h4.1v.5h-4.1z"/>
<path d="M144 170.4h4.1v.5h-4.1z"/>
<path d="M144 169.3h4.1v.5h-4.1z"/>
<path d="M151.6 234.4h4.1v.5h-4.1z"/>
<path d="M151.6 233.3h4.1v.5h-4.1z"/>
<path d="M136.4 234.4h4.1v.5h-4.1z"/>
<path d="M136.4 233.3h4.1v.5h-4.1z"/>
<path d="M175.5 226.4h7.1v2.1h-7.1z"/>
<path d="M235.4 234.4h4.1v.5h-4.1z"/>
<path d="M235.4 233.3h4.1v.5h-4.1z"/>
<path d="M119 170.5h3.3v.9h-3.3z"/>
<path d="M80.5 170.4h4.1v.5h-4.1z"/>
<path d="M80.5 169.3h4.1v.5h-4.1z"/>
<path d="M121.5 234.5h3.3v.9h-3.3z"/>
<path d="M131.3 170.4h4.1v.5h-4.1z"/>
<path d="M131.3 169.3h4.1v.5h-4.1z"/>
</g>
<g fill="#c90d0c" stroke="#c90d0c" stroke-width=".21">
<path d="M60.1 263.4a1.34 1.34 0 0 1 1.3 1.4 1.34 1.34 0 0 1-1.3 1.3z" fill-rule="evenodd"/>
<path d="M58.4 263.9l.5-.4 .4-.1v2.7a1.36 1.36 0 0 1-1.2-.8 1.36 1.36 0 0 1 .3-1.4z" fill-rule="evenodd"/>
</g>
<g fill="none" stroke="#0dab76" stroke-width=".21">
<path d="M125.7 139.4v18.7M128.3 139.4v16M146 139.4v5.4M217.1 139.4v37.4h-5M245.1 139.4v5.4h-5.1M49.6 155.4h22.8v21.4h86.3M49.6 158.1h10.1M49.6 150.1h43.1v8h17.8M49.6 147.4h45.6v18.7M49.6 144.8h48.2M57.2 158.1v21.3M69.9 158.1h2.5"/>
<path d="M82.5 144.8v21.3M95.2 155.4h2.6M107.9 155.4h50.8M107.9 158.1v8M107.9 144.8h50.8M120.6 158.1h38.1M133.3 144.8v21.3M158.7 150.1h-12.7v16M184.1 147.4h40.7M184.1 152.8h40.7M184.1 144.8h40.7M224.8 155.4h-2.6v5.4"/>
<path d="M224.8 150.1h-35.6v8h-5.1M240 155.4h5.1M240 147.4h5.1v13.4M240 150.1h5.1M240 152.8h5.1M82.5 174.1v2.7M95.2 174.1v2.7M107.9 174.1v2.7M120.6 174.1v2.7M133.3 163.4h-12.7v2.7M133.3 174.1v2.7M146 174.1v8"/>
<path d="M146 163.4h12.7M158.7 174.1h-2.5v2.7M184.1 174.1h5.1v2.7h2.6M191.8 168.8h-2.6v2.6h-5.1M199.4 176.8h2.5M199.4 168.8h2.5M212.1 168.8h5M44.5 235.4h12.7M47 227.4v5.4h10.2M57.2 238.1h-10.2v5.3M64.8 235.4h10.1M64.8 232.8h10.1"/>
<path d="M64.8 238.1h10.1v5.3M118.1 222.1v5.3h55.9M123.2 227.4v2.7M123.2 238.1v21.3h66M138.4 227.4v2.7M138.4 238.1v21.3M153.7 227.4v2.7M171.4 227.4v2.7M184.1 227.4h7.7M189.2 235.4h2.6M189.2 230.1h2.6M191.8 232.8h-5.1v10.6h-33v-5.3"/>
<path d="M191.8 224.8h-2.6v37.3M217.1 224.8h25.4M217.1 230.1h5.1v32M217.1 227.4h2.6M219.7 224.8v8h-2.6M237.5 238.1v21.3h-15.3M237.5 224.8v5.3M171.4 240.8v5.3M171.4 256.8v2.6M54.6 264.8h-5v2.6M64.8 264.8h5.1v2.6"/>
</g>
<g fill="#0dab76" stroke="#0dab76" stroke-width=".21">
<circle cx="128.3" cy="155.4" r=".52"/>
<circle cx="125.7" cy="158.1" r=".52"/>
<circle cx="156.2" cy="176.8" r=".52"/>
<circle cx="146" cy="176.8" r=".52"/>
<circle cx="133.3" cy="176.8" r=".52"/>
<circle cx="120.6" cy="176.8" r=".52"/>
<circle cx="107.9" cy="176.8" r=".52"/>
<circle cx="95.2" cy="176.8" r=".52"/>
<circle cx="82.5" cy="176.8" r=".52"/>
<circle cx="72.4" cy="158.1" r=".52"/>
<circle cx="245.1" cy="150.1" r=".52"/>
<circle cx="245.1" cy="152.8" r=".52"/>
<circle cx="245.1" cy="155.4" r=".52"/>
<circle cx="138.4" cy="259.4" r=".52"/>
<circle cx="171.4" cy="259.4" r=".52"/>
<circle cx="189.2" cy="230.1" r=".52"/>
<circle cx="189.2" cy="259.4" r=".52"/>
<circle cx="189.2" cy="235.4" r=".52"/>
<circle cx="222.2" cy="259.4" r=".52"/>
<circle cx="107.9" cy="158.1" r=".52"/>
<circle cx="95.2" cy="155.4" r=".52"/>
<circle cx="82.5" cy="144.8" r=".52"/>
<circle cx="146" cy="163.4" r=".52"/>
<circle cx="153.7" cy="227.4" r=".52"/>
<circle cx="138.4" cy="227.4" r=".52"/>
<circle cx="171.4" cy="227.4" r=".52"/>
<circle cx="123.2" cy="227.4" r=".52"/>
<circle cx="217.1" cy="168.8" r=".52"/>
<circle cx="171.4" cy="243.4" r=".52"/>
<circle cx="146" cy="144.8" r=".52"/>
<circle cx="133.3" cy="144.8" r=".52"/>
<circle cx="133.3" cy="163.4" r=".52"/>
<circle cx="219.7" cy="227.4" r=".52"/>
<circle cx="219.7" cy="224.8" r=".52"/>
<circle cx="237.5" cy="224.8" r=".52"/>
<circle cx="57.2" cy="158.1" r=".52"/>
</g>
<path d="M24.2 110.1h231v82.7h-231zM123.2 110.1v13.3h-99M24.2 203.4h73.6v80h-73.6zM62.3 203.4v13.4h-38.1M107.9 203.4h147.3v69.4h-147.3zM171.4 203.4v13.4h-63.5M107.9 283.4h63.5v26.7h-63.5z" fill="none" stroke="#ffba08" stroke-width=".51"/>
<g font-size="3.7" fill="#c90d0c">
<text x="34.3" y="97.5">1</text>
<text x="79.6" y="97.5">2</text>
<text x="124.9" y="97.5">3</text>
<text x="170.2" y="97.5">4</text>
<text x="215.5" y="97.5">5</text>
<text x="260.8" y="97.5">6</text>
<text x="9.6" y="121.7">A</text>
<text x="285.1" y="121.7">A</text>
<text x="9.6" y="166.3">B</text>
<text x="285.1" y="166.3">B</text>
<text x="9.5" y="210.8">C</text>
<text x="285" y="210.8">C</text>
<text x="9.5" y="255.3">D</text>
<text x="285" y="255.3">D</text>
<text x="9.6" y="299.8">E</text>
<text x="285.1" y="299.8">E</text>
</g>
<g font-size="3.6" fill="#c90d0c">
<text x="182.9" y="300.8">TITLE:</text>
<text x="199.4" y="300.8">plc_esp32_programmer</text>
<text x="182.9" y="308.8">Document Number:</text>
<text x="270.5" y="308.8">REV:</text>
<text x="182.9" y="319.4">Date:</text>
<text x="194.3" y="319.4">15.08.2023</text>
<text x="213.2" y="319.4">20:17</text>
<text x="254" y="319.4">Sheet:</text>
<text x="267.9" y="319.4">1/1</text>
</g>
<g font-size="3.5">
<text x="3.5" y="415.7">15.08.2023</text>
<text x="22.2" y="415.7">20:17 /home/nick/EAGLE/projects/plc_esp32_programmer.sch (Sheet: 1/1)</text>
</g>
<g font-size="2.5" fill="#808080">
<text x="99.1" y="143.3">PWR-FUSE0</text>
<text x="161.3" y="141.8">U1</text>
<text x="214.6" y="142.1" transform="rotate(-90 214.6 142.1)">+3V3</text>
<text x="242.6" y="142.1" transform="rotate(-90 242.6 142.1)">+3V3</text>
<text x="99.1" y="147.8">TBD</text>
<text x="99.1" y="153.9">FT_R0</text>
<text x="99.1" y="158.9">120K</text>
<text x="111.8" y="161.6">120K</text>
<text x="111.8" y="156.5">FT_R1</text>
<text x="59.7" y="162.1">V5.5MLA06</text>
<text x="72.8" y="162.1">03N</text>
<text x="203.2" y="167.2">FT_R2</text>
<text x="242.6" y="166.1">GND</text>
<text x="84.1" y="173.7">10nF</text>
<text x="84.1" y="168.4">FT_C0</text>
<text x="96.8" y="173.7">47pF</text>
<text x="96.8" y="168.4">FT_C1</text>
<text x="109.5" y="173.7">47pF</text>
<text x="109.5" y="168.4">FT_C2</text>
<text x="121.8" y="173.6">4.7uF</text>
<text x="121.8" y="168.3">FT_C3</text>
<text x="134.9" y="173.7">10nF</text>
<text x="134.9" y="168.4">FT_C4</text>
<text x="147.6" y="173.7">100nF</text>
<text x="147.6" y="168.4">FT_C5</text>
<text x="192.3" y="172.5">TXLED</text>
<text x="208.3" y="172.2">330R</text>
<text x="203.2" y="175.2">FT_R3</text>
<text x="161.3" y="181.8">FT231XS</text>
<text x="192.3" y="180.5">RXLED</text>
<text x="208.3" y="180.2">330R</text>
<text x="143.5" y="187.4">GND</text>
<text x="115.6" y="224.8" transform="rotate(-90 115.6 224.8)">+3V3</text>
<text x="175.3" y="225.9">PWR_L0</text>
<text x="44.5" y="230.1" transform="rotate(-90 44.5 230.1)">+3V3</text>
<text x="53.4" y="229.4">JP2</text>
<text x="124.3" y="232.3">PWR_C3</text>
<text x="140" y="232.4">PWR_C2</text>
<text x="155.2" y="232.4">PWR_C1</text>
<text x="175.3" y="230.9">1uH</text>
<text x="239" y="232.4">PWR_C0</text>
<text x="124.3" y="237.6">22uF</text>
<text x="140" y="237.7">10uF</text>
<text x="155.2" y="237.7">9pF</text>
<text x="169.9" y="239.4" transform="rotate(-90 169.9 239.4)">PWR_R0</text>
<text x="174.7" y="239.4" transform="rotate(-90 174.7 239.4)">810K</text>
<text x="239" y="237.7">10uF</text>
<text x="53.4" y="243.4">TEST PINHEAD</text>
<text x="44.5" y="248.8">GND</text>
<text x="72.4" y="248.8">GND</text>
<text x="174.7" y="250.1" transform="rotate(-90 174.7 250.1)">180K</text>
<text x="169.9" y="255.4" transform="rotate(-90 169.9 255.4)">PWR_R1</text>
<text x="57.2" y="262.1">SJ1</text>
<text x="57.2" y="268.8">2</text>
<text x="186.7" y="267.4">GND</text>
<text x="219.7" y="267.4">GND</text>
<text x="47" y="272.8">GND</text>
</g>
<g font-size="2.1" fill="#808080">
<text x="38.8" y="145.6">VBUS</text>
<text x="42.4" y="148.2">D-</text>
<text x="158.6" y="144.4">15</text>
<text x="158.6" y="149.7">13</text>
<text x="159.7" y="147.1">3</text>
<text x="163.6" y="145.6">VCC</text>
<text x="163.6" y="148.2">VCCIO</text>
<text x="174.8" y="148.2">RXD</text>
<text x="175" y="145.6">TXD</text>
<text x="182" y="144.4">20</text>
<text x="182" y="147.1">4</text>
<text x="226.3" y="149.7">5</text>
<text x="226.3" y="147.1">3</text>
<text x="226.3" y="144.4">1</text>
<text x="237.3" y="149.7">6</text>
<text x="237.3" y="147.1">4</text>
<text x="237.3" y="144.4">2</text>
<text x="41.9" y="150.9">D+</text>
<text x="42.5" y="153.6">ID</text>
<text x="158.6" y="155.1">12</text>
<text x="163.6" y="150.9">3V3OUT</text>
<text x="175" y="153.6">RTS</text>
<text x="182" y="155.1">9</text>
<text x="182" y="152.4">2</text>
<text x="226.3" y="155.1">9</text>
<text x="226.3" y="152.4">7</text>
<text x="237.3" y="155.1">10</text>
<text x="237.3" y="152.4">8</text>
<text x="36.9" y="158.9">SHIELD</text>
<text x="39.9" y="156.2">GND</text>
<text x="158.7" y="157.7">11</text>
<text x="163.6" y="156.2">USBDM</text>
<text x="163.6" y="158.9">USBDP</text>
<text x="174.8" y="161.6">DSR</text>
<text x="174.9" y="158.9">DTR</text>
<text x="175" y="156.2">CTS</text>
<text x="182" y="160.4">7</text>
<text x="182" y="157.7">1</text>
<text x="158.6" y="163.1">14</text>
<text x="163.6" y="164.2">RESET</text>
<text x="174.6" y="164.2">DCD</text>
<text x="177.1" y="166.9">RI</text>
<text x="182" y="165.7">5</text>
<text x="182" y="163.1">8</text>
<text x="159.7" y="173.7">6</text>
<text x="172.1" y="172.2">CBUS1</text>
<text x="172.1" y="169.6">CBUS0</text>
<text x="182" y="173.7">10</text>
<text x="182" y="171.1">17</text>
<text x="182" y="168.4">18</text>
<text x="158.6" y="176.4">16</text>
<text x="163.6" y="174.9">GND</text>
<text x="163.6" y="177.6">GND</text>
<text x="172.1" y="177.6">CBUS3</text>
<text x="172.1" y="174.9">CBUS2</text>
<text x="182" y="176.4">19</text>
<text x="196.6" y="225.6">PGND</text>
<text x="207.3" y="225.6">PVIN</text>
<text x="56.2" y="232.4">1</text>
<text x="64.6" y="232.4">2</text>
<text x="196.6" y="228.2">SW</text>
<text x="196.6" y="230.9">AGND</text>
<text x="196.6" y="233.6">FB</text>
<text x="205.9" y="230.9">MODE</text>
<text x="207.5" y="228.2">AVIN</text>
<text x="209.3" y="233.6">EN</text>
<text x="56.2" y="235.1">3</text>
<text x="56.2" y="237.7">5</text>
<text x="64.6" y="235.1">4</text>
<text x="64.6" y="237.7">6</text>
<text x="196.6" y="236.2">GND</text>
<text x="55.6" y="264.4">1</text>
<text x="62.6" y="264.4">2</text>
</g>
<g font-size="1.8" fill="#808080">
<text x="126.4" y="138.1" transform="rotate(-90 126.4 138.1)">USBDP</text>
<text x="128.9" y="138.1" transform="rotate(-90 128.9 138.1)">USBDM</text>
<text x="146.7" y="138.1" transform="rotate(-90 146.7 138.1)">VBUS</text>
<text x="243.8" y="225.4">VBUS</text>
<text x="76.2" y="233.4">USBDP</text>
<text x="38.3" y="236.1">VBUS</text>
<text x="76.2" y="236.1">USBDM</text>
</g>
<g font-size="1.8" fill="#c90d0c">
<text x="120.1" y="168.3" transform="rotate(-90 120.1 168.3)">+</text>
<text x="122.6" y="232.3" transform="rotate(-90 122.6 232.3)">+</text>
</g>
</svg>
